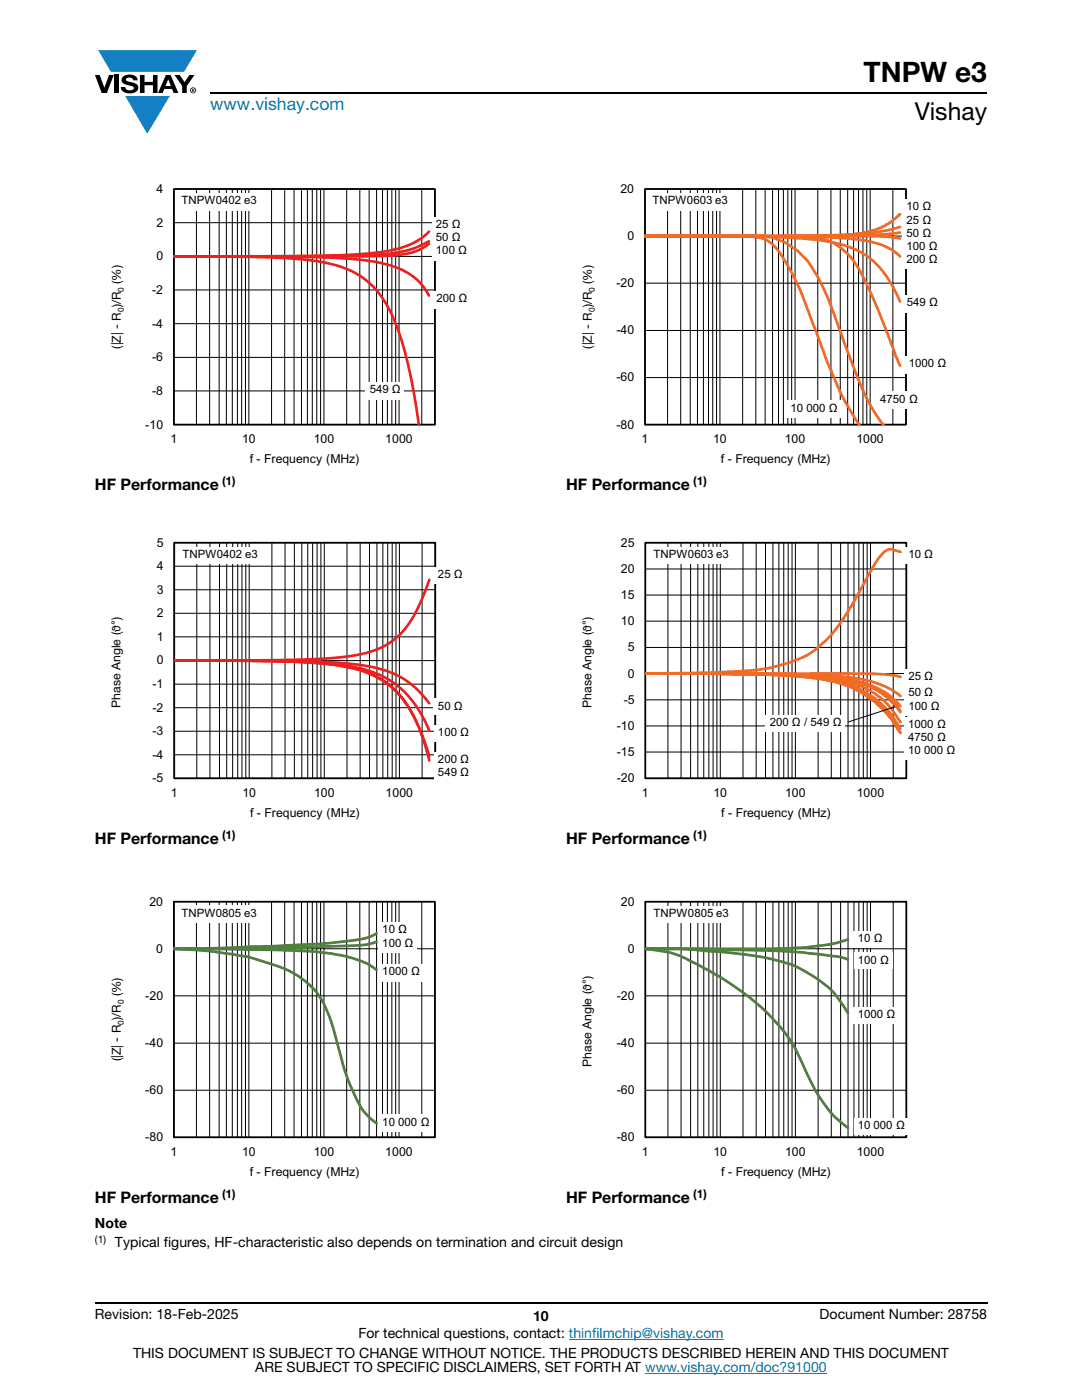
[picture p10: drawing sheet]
<svg xmlns="http://www.w3.org/2000/svg" width="216mm" height="279mm" viewBox="0 0 216 279" stroke-linecap="round" stroke-linejoin="round" font-family="sans-serif">
<g fill="#147fc3">
<path d="M19.6 10h19.7l-2.6 4.3h-1.1h-13.5z"/>
<path d="M25 19.2h8.9l-4.5 7.5z"/>
</g>
<g fill="#000">
<path d="M18.9 15h1l.9 2.5 1-2.5h.9l-1.4 3.6h-1zM22.9 15h.9v3.6h-.9zM24.6 15.3a2.1 2.1 0 0 1 2.8 .3l.1 .4h-.9a.79 .79 0 0 0-.7-.5 .79 .79 0 0 0-.8 .4l.3 .3 1 .2a1.08 1.08 0 0 1 1.2 1 1.08 1.08 0 0 1-1.1 1.2 1.73 1.73 0 0 1-2.4-1.2h.9a.96 .96 0 0 0 .8 .6 .96 .96 0 0 0 .9-.4 1.31 1.31 0 0 0-1.2-.6 1.03 1.03 0 0 1-1.1-.6 1.03 1.03 0 0 1 .2-1.1zM27.9 15h.9v1.3h1.7v-1.3h.9v3.6h-.9v-1.6h-1.7v1.6h-.9zM34.8 15h1.1l.9 1.4 1-1.4h1l-1.5 2.2v1.4h-.9v-1.4z"/>
<path d="M33.6 15.9l.5 1.3h-1.1zM33.1 15l-1.6 3.6h1l.3-.8h1.5l.3 .8h1l-1.6-3.6z"/>
<path d="M38.4 17.8h.2v.2h-.2zM38.3 17.7v.7h.1v-.3l.4 .3-.2-.3 .2-.2-.1-.2z"/>
<path d="M38.1 18a.46 .46 0 0 1 .9 0 .46 .46 0 0 1-.9 0zM37.9 18a.6 .6 0 0 0 1.2 0 .6 .6 0 0 0-1.2 0z"/>
</g>
<path d="M42 18.6h155M18.9 260h178.1" fill="none" stroke="#000" stroke-width=".36"/>
<path d="M113.5 267.3h30.9M128.7 274h36.3" fill="none" stroke="#007ec4" stroke-width=".2"/>
<g fill="none" stroke="#000" stroke-width=".2">
<path d="M34.7 37.7h52.1v47h-52.1zM39.2 37.7v47M41.8 37.7v47M43.7 37.7v47M45.2 37.7v47M46.4 37.7v47M47.4 37.7v47M48.2 37.7v47M49 37.7v47M49.7 37.7v47M54.2 37.7v47M56.8 37.7v47"/>
<path d="M58.7 37.7v47M60.2 37.7v47M61.3 37.7v47M62.3 37.7v47M63.2 37.7v47M64 37.7v47M64.6 37.7v47M69.2 37.7v47M71.8 37.7v47M73.7 37.7v47M75.1 37.7v47M76.3 37.7v47"/>
<path d="M77.3 37.7v47M78.2 37.7v47M79 37.7v47M79.6 37.7v47M84.2 37.7v47M34.7 57.9h52.1M34.7 51.2h52.1M34.7 44.4h52.1M34.7 78h52.1M34.7 71.3h52.1M34.7 64.6h52.1"/>
</g>
<path d="M34.7 37.7h52.1v47h-52.1z" fill="none" stroke="#000" stroke-width=".35"/>
<path d="M34.7 51.2l27.8 .1 6.7 .3 4.8 .5 4 .9 1.8 .7 1.5 .7 1.3 .9 1.1 1 1 1.2 .9 1.5M34.7 51.2l17.4 .1 9 .6 3.5 .5 3 .7 2.5 1 2.2 1.2 2 1.7 1.8 2.2 1.6 2.5 1.5 3.4 1.3 3.9 1.1 4.3 1 5.3 1 6.5M85.6 46.2l-2 1.7-2.5 1.2-3.3 .9-4 .6-4.8 .3-6.5 .2-27.8 .1M85.6 48.6l-1.4 1-1.7 .7-2.1 .5-2.8 .2-7.6 .2h-35.3M85.6 48.2l-2.8 1.3-1.9 .6-2.9 .5-3.6 .3-10.8 .2-28.9 .1" fill="none" stroke="#ee1f23" stroke-width=".53"/>
<g fill="#fff">
<path d="M35.4 38.5h16.7v3.5h-16.7z"/>
<path d="M86.2 43.3h7.7v8.7h-7.7z"/>
<path d="M72.9 76.3h7.7v3.4h-7.7z"/>
<path d="M86.2 58.1h7.7v3.4h-7.7z"/>
</g>
<g fill="none" stroke="#000" stroke-width=".2">
<path d="M34.8 108.3h52.1v47h-52.1zM34.8 117.7h52.1M34.8 113h52.1M39.3 108.3v47M41.9 108.3v47M43.8 108.3v47M45.2 108.3v47M46.4 108.3v47M47.4 108.3v47M48.3 108.3v47M49 108.3v47M49.7 108.3v47"/>
<path d="M54.3 108.3v47M56.9 108.3v47M58.7 108.3v47M60.2 108.3v47M61.4 108.3v47M62.4 108.3v47M63.3 108.3v47M64 108.3v47M64.7 108.3v47M69.2 108.3v47M71.9 108.3v47M73.7 108.3v47"/>
<path d="M75.2 108.3v47M76.4 108.3v47M77.4 108.3v47M78.3 108.3v47M79 108.3v47M79.7 108.3v47M84.2 108.3v47M34.8 136.5h52.1M34.8 131.8h52.1M34.8 127.1h52.1M34.8 122.4h52.1M34.8 150.6h52.1"/>
<path d="M34.8 145.9h52.1M34.8 141.2h52.1"/>
</g>
<path d="M34.8 108.3h52v47h-52z" fill="none" stroke="#000" stroke-width=".35"/>
<path d="M85.7 115.7l-2.4 5.9-1.1 1.9-1.3 1.9-1.4 1.6-1.7 1.3-1.7 .9-2.1 .8-4.6 1-6.5 .5-9.6 .3h-18.5M34.8 131.8l26.9 .2 6.3 .3 4.9 .6 3.9 .9 3.3 1.4 1.5 1 1.4 1.2 2.7 3M34.8 131.8l17 .1 9.4 .2 6.6 .5 4.8 1 2.1 .7 2.1 .9 1.8 1.1 1.7 1.4 1.5 1.6 1.5 2 1.2 2.1 1.2 2.4M34.8 131.8l17.5 .1 9.4 .3 6.5 .7 2.7 .6 2.1 .7 2.3 1 1.9 1.2 1.7 1.5 1.7 1.9 1.3 2.1 1.4 2.5 1.2 3.1 1.2 3.4M34.8 131.8l17.9 .1 9.2 .3 6.6 .7 2.7 .6 2.3 .8 2.2 1 2 1.4 1.8 1.6 1.4 1.8 1.3 2.2 1.4 2.9 1 2.9 1.1 3.7" fill="none" stroke="#ee1f23" stroke-width=".53"/>
<g fill="#fff">
<path d="M35.6 109.2h16.7v3.4h-16.7z"/>
<path d="M86.6 150h7.7v6h-7.7z"/>
<path d="M86.6 144.7h7.7v3.4h-7.7z"/>
<path d="M86.6 139.4h6.4v3.4h-6.4z"/>
<path d="M86.6 113.2h6.4v3.4h-6.4z"/>
</g>
<g fill="none" stroke="#000" stroke-width=".2">
<path d="M128.7 37.7h52.1v47h-52.1zM133.2 37.7v47M135.8 37.7v47M137.7 37.7v47M139.2 37.7v47M140.4 37.7v47M141.4 37.7v47M142.2 37.7v47M143 37.7v47M143.7 37.7v47M148.2 37.7v47M150.8 37.7v47"/>
<path d="M152.7 37.7v47M154.2 37.7v47M155.3 37.7v47M156.3 37.7v47M157.2 37.7v47M158 37.7v47M158.6 37.7v47M163.2 37.7v47M165.8 37.7v47M167.7 37.7v47M169.1 37.7v47M170.3 37.7v47"/>
<path d="M171.3 37.7v47M172.2 37.7v47M173 37.7v47M173.6 37.7v47M178.2 37.7v47M128.7 56.5h52.1M128.7 47.1h52.1M128.7 75.3h52.1M128.7 66h52.1"/>
</g>
<path d="M128.7 37.7h52.1v47h-52.1z" fill="none" stroke="#000" stroke-width=".35"/>
<path d="M128.7 47.1h44.5l4 .2 2.4 .3M128.7 47.1l29 .1 11.1 .4 3.9 .4 2.8 .7 2.2 1 1.9 1.5M128.7 47.1l18 .1 9.4 .2 6.4 .4 4.8 .8 2.3 .7 1.8 .8 1.7 1.1 1.4 1.1 1.4 1.5 1.3 1.8 1.3 2.2 1.1 2.4M128.7 47.1h31.2l3.2 .4 1.8 .4 1.2 .5 1.6 1 1.6 1.5 1.2 1.4 1.2 1.9 2.9 6.2 5 12.6M128.7 47.1l24.2 .1 1.2 .2 2.4 .9 2.7 1.8 2.1 2.1 2.6 4.4 1.6 3.7 3.7 10 2.8 7.1 2 4 2.4 3.7M128.7 47.1l20.4 .1 3.2 .4 .8 .4 1 .7 1 1.1 1.1 1.6 2.8 5.1 1.1 2.5 5.1 13.4 2.5 5.9 2.5 4.5 1.5 2.3M179.6 42.8l-1.9 1.6-1.8 1-2.1 .8-3.5 .5-6.9 .4h-34.7M179.6 45.3l-2.1 .6-2.7 .4-7.3 .6-11.3 .2h-27.5M179.6 46.4l-4.4 .4-7.3 .2-39.2 .1" fill="none" stroke="#f16b22" stroke-width=".53"/>
<g fill="#fff">
<path d="M129.4 38.5h16.7v3.5h-16.7z"/>
<path d="M180.1 39.8h7.7v13.8h-7.7z"/>
<path d="M180.5 71.1h9v3.4h-9z"/>
<path d="M180.1 58.9h7.7v3.4h-7.7z"/>
<path d="M156.9 80h10.9v3.4h-10.9z"/>
<path d="M174.8 78.2h9v3.4h-9z"/>
</g>
<g fill="none" stroke="#000" stroke-width=".2">
<path d="M128.8 108.3h52.1v47h-52.1zM128.8 118.8h52.1M128.8 113.5h52.1M133.3 108.3v47M135.9 108.3v47M137.8 108.3v47M139.2 108.3v47M140.4 108.3v47M141.4 108.3v47M142.3 108.3v47M143.1 108.3v47M143.7 108.3v47"/>
<path d="M148.3 108.3v47M150.9 108.3v47M152.7 108.3v47M154.2 108.3v47M155.4 108.3v47M156.4 108.3v47M157.3 108.3v47M158 108.3v47M158.7 108.3v47M163.2 108.3v47M165.9 108.3v47M167.7 108.3v47"/>
<path d="M169.2 108.3v47M170.4 108.3v47M171.4 108.3v47M172.3 108.3v47M173 108.3v47M173.7 108.3v47M178.2 108.3v47M128.8 139.7h52.1M128.8 134.4h52.1M128.8 129.2h52.1M128.8 124h52.1M128.8 150.1h52.1"/>
<path d="M128.8 144.9h52.1"/>
</g>
<path d="M128.8 108.3h52.1v47h-52.1z" fill="none" stroke="#000" stroke-width=".35"/>
<path d="M179.7 110.2l-2.2-.6-.7 .3-.8 .7-1.7 2.3-5 8.9-2.4 3.6-1.3 1.6-1.4 1.3-2.1 1.8-1.6 .9-2.5 1-2.6 .8-2.3 .6-2.4 .3-8.9 .5-13 .2M128.8 134.4h43.5l4.6 .2 2.8 .5M128.8 134.4l27.1 .1 6.6 .2 4.9 .3 4 .5 3.2 .7 2.7 1.2 2.4 1.5M128.8 134.4l26.8 .2 6.5 .2 5 .4 4.3 .8 3.2 1.1 2.7 1.6 2.4 2.2M128.8 134.4l26.7 .3 8 .4 3.9 .5 3.7 1 3.5 1.9 1.7 1.3 1 1 2.4 3.3M128.8 134.4l26.9 .2 6.7 .3 4.9 .5 4.1 .9 3.2 1.3 2.7 1.9 1.3 1.3 1.1 1.3M128.8 134.4l27.4 .2 6.8 .3 4.8 .4 3.9 .9 3.2 1.3 1.4 .8 1.3 1.1 2.1 2.5M128.8 134.4l26 .3 6.5 .4 5.3 .7 3.6 1.1 1.7 .8 2.6 1.6 1.6 1.4 1.7 1.8 1.9 2.9M128.8 134.4l15.7 .1 10.9 .2 7.7 .7 3.4 .7 3.7 1.2 2.1 1.2 2.2 1.5 2 2 1.3 1.4 1.9 2.8M128.8 134.4h14.2l11.6 .3 7.4 .5 4.5 .8 3.7 1.2 2.2 1.2 2 1.4 2.6 2.6 1 1.2 1.7 2.7" fill="none" stroke="#f16b22" stroke-width=".53"/>
<g fill="#fff">
<path d="M129.6 109.2h16.7v3.4h-16.7z"/>
<path d="M180.4 143.2h11v8.5h-11z"/>
<path d="M180.4 139.5h7.7v3.4h-7.7z"/>
<path d="M180.4 136.6h6.4v3.4h-6.4z"/>
<path d="M180.4 133.4h6.4v3.4h-6.4z"/>
<path d="M180.4 109.2h6.4v3.4h-6.4z"/>
<path d="M152.7 142.7h16v3.4h-16z"/>
</g>
<g fill="none" stroke="#000" stroke-width=".2">
<path d="M178.6 141.1l-9.4 3M34.7 179.9h52.1v47.1h-52.1zM39.2 179.9v47.1M41.8 179.9v47.1M43.7 179.9v47.1M45.2 179.9v47.1M46.4 179.9v47.1M47.4 179.9v47.1M48.2 179.9v47.1M49 179.9v47.1M49.7 179.9v47.1M54.2 179.9v47.1"/>
<path d="M56.8 179.9v47.1M58.7 179.9v47.1M60.2 179.9v47.1M61.3 179.9v47.1M62.3 179.9v47.1M63.2 179.9v47.1M64 179.9v47.1M64.6 179.9v47.1M69.2 179.9v47.1M71.8 179.9v47.1M73.7 179.9v47.1M75.1 179.9v47.1"/>
<path d="M76.3 179.9v47.1M77.3 179.9v47.1M78.2 179.9v47.1M79 179.9v47.1M79.6 179.9v47.1M84.2 179.9v47.1M34.7 198.7h52.1M34.7 189.3h52.1M34.7 217.6h52.1M34.7 208.2h52.1"/>
</g>
<path d="M34.7 180h52.1v47h-52.1z" fill="none" stroke="#000" stroke-width=".35"/>
<path d="M34.7 189.4l20.1 .2 7.5 .3 3 .3a22.8 22.8 0 0 1 9.1 2.8l.7 .6M34.7 189.4l6.2 .3 6 .8a30.8 30.8 0 0 1 7.8 2.1 16 16 0 0 1 11.4 11.3l.5 1.7a64.6 64.6 0 0 0 4.9 14.5 11.2 11.2 0 0 0 3.6 4.1M75.1 186.3a15.7 15.7 0 0 1-6.8 1.6l-4.6 .5-8.9 .4-11.8 .4-8.3 .2M75.1 188a22.9 22.9 0 0 1-7.8 .8l-7.8 .3-24.8 .3" fill="none" stroke="#4e823b" stroke-width=".53"/>
<g fill="#fff">
<path d="M35.4 180.8h16.7v3.4h-16.7z"/>
<path d="M75.5 184.1h7.7v6h-7.7z"/>
<path d="M75.5 192.4h9v3.4h-9z"/>
<path d="M75.5 222.5h11v3.4h-11z"/>
</g>
<g fill="none" stroke="#000" stroke-width=".2">
<path d="M128.8 179.9h52.1v47.1h-52.1zM133.3 179.9v47.1M135.9 179.9v47.1M137.8 179.9v47.1M139.2 179.9v47.1M140.4 179.9v47.1M141.4 179.9v47.1M142.3 179.9v47.1M143.1 179.9v47.1M143.7 179.9v47.1M148.3 179.9v47.1M150.9 179.9v47.1"/>
<path d="M152.7 179.9v47.1M154.2 179.9v47.1M155.4 179.9v47.1M156.4 179.9v47.1M157.3 179.9v47.1M158 179.9v47.1M158.7 179.9v47.1M163.2 179.9v47.1M165.9 179.9v47.1M167.7 179.9v47.1M169.2 179.9v47.1M170.4 179.9v47.1"/>
<path d="M171.4 179.9v47.1M172.3 179.9v47.1M173 179.9v47.1M173.7 179.9v47.1M178.2 179.9v47.1M128.8 198.7h52.1M128.8 189.3h52.1M128.8 217.6h52.1M128.8 208.2h52.1"/>
</g>
<path d="M128.8 180h52.1v47h-52.1z" fill="none" stroke="#000" stroke-width=".35"/>
<path d="M128.8 189.4h10.8l17.1 .4 3.5 .3 7.2 .8 1.8 .6M128.8 189.4h7.5l7.4 .5 8 1 3.7 .9a23.5 23.5 0 0 1 11.5 7l2.3 3.4M128.8 189.4l.6 .1a20 20 0 0 1 9.5 2.8l3 1.6a45.6 45.6 0 0 1 16 14l1.8 3.4a39.3 39.3 0 0 0 7 11.7l2.5 2.1M169.2 187.5a38.8 38.8 0 0 1-9.8 1.7l-6.6 .2h-24" fill="none" stroke="#4e823b" stroke-width=".53"/>
<g fill="#fff">
<path d="M129.6 180.8h16.7v3.4h-16.7z"/>
<path d="M170.3 201h9.1v3.4h-9.1z"/>
<path d="M170.3 190.1h7.8v3.4h-7.8z"/>
<path d="M170.3 185.8h6.5v3.4h-6.5z"/>
<path d="M170.3 223.1h11v3.4h-11z"/>
</g>
<text font-size="5.6" x="172.3" y="16.4">TNPW e3</text>
<text font-size="4.9" x="182.5" y="24">Vishay</text>
<text font-size="3.5" fill="#007ec4" x="42" y="21.9">www.vishay.com</text>
<g font-size="3.2">
<text x="18.9" y="97.8">HF Performance</text>
<text x="112.9" y="97.8">HF Performance</text>
<text x="18.9" y="168.3">HF Performance</text>
<text x="112.9" y="168.3">HF Performance</text>
<text x="18.9" y="240">HF Performance</text>
<text x="112.9" y="240">HF Performance</text>
</g>
<g font-size="2.8">
<text x="18.9" y="245">Note</text>
<text x="22.9" y="248.9">Typical figures, HF-characteristic also depends on termination and circuit design</text>
<text x="18.9" y="263.3">Revision: 18-Feb-2025</text>
<text x="106.4" y="263.6">10</text>
<text x="163.6" y="263.3">Document Number: 28758</text>
<text x="71.5" y="267.1">For technical questions, contact: thinfilmchip@vishay.com</text>
<text x="26.5" y="271">THIS DOCUMENT IS SUBJECT TO CHANGE WITHOUT NOTICE. THE PRODUCTS DESCRIBED HEREIN AND THIS DOCUMENT</text>
<text x="50.9" y="273.8">ARE SUBJECT TO SPECIFIC DISCLAIMERS, SET FORTH AT www.vishay.com/doc?91000</text>
</g>
<g font-size="2.5">
<text x="31.2" y="38.5">4</text>
<text x="123.8" y="38.5">20</text>
<text x="31.2" y="45.2">2</text>
<text x="125.2" y="47.9">0</text>
<text x="31.2" y="52">0</text>
<text x="30.4" y="58.7">-2</text>
<text x="123" y="57.3">-20</text>
<text x="30.4" y="65.4">-4</text>
<text x="24.1" y="69.6" transform="rotate(-90 24.1 69.6)">(|Z| - R )/R (%)</text>
<text x="118.1" y="69.6" transform="rotate(-90 118.1 69.6)">(|Z| - R )/R (%)</text>
<text x="123" y="66.7">-40</text>
<text x="30.4" y="72.1">-6</text>
<text x="123" y="76.1">-60</text>
<text x="30.4" y="78.8">-8</text>
<text x="29" y="85.5">-10</text>
<text x="34" y="88.5">1</text>
<text x="48.3" y="88.5">10</text>
<text x="62.6" y="88.5">100</text>
<text x="76.9" y="88.5">1000</text>
<text x="123" y="85.5">-80</text>
<text x="128" y="88.5">1</text>
<text x="142.3" y="88.5">10</text>
<text x="156.6" y="88.5">100</text>
<text x="170.9" y="88.5">1000</text>
<text x="49.8" y="92.4">f - Frequency (MHz)</text>
<text x="143.9" y="92.4">f - Frequency (MHz)</text>
<text x="31.3" y="113.8">4</text>
<text x="31.3" y="109.1">5</text>
<text x="123.9" y="109.1">25</text>
<text x="31.3" y="118.5">3</text>
<text x="123.9" y="119.6">15</text>
<text x="123.9" y="114.3">20</text>
<text x="31.3" y="123.2">2</text>
<text x="123.9" y="124.8">10</text>
<text x="31.3" y="127.9">1</text>
<text x="125.3" y="130">5</text>
<text x="30.4" y="137.3">-1</text>
<text x="31.3" y="132.6">0</text>
<text x="125.3" y="135.2">0</text>
<text x="24" y="141.3" transform="rotate(-90 24 141.3)">Phase Angle (ϑ°)</text>
<text x="30.4" y="142">-2</text>
<text x="118" y="141.3" transform="rotate(-90 118 141.3)">Phase Angle (ϑ°)</text>
<text x="124.4" y="140.5">-5</text>
<text x="30.4" y="146.7">-3</text>
<text x="123.1" y="145.7">-10</text>
<text x="30.4" y="151.4">-4</text>
<text x="123.1" y="150.9">-15</text>
<text x="30.4" y="156.1">-5</text>
<text x="34.1" y="159.1">1</text>
<text x="48.4" y="159.1">10</text>
<text x="62.7" y="159.1">100</text>
<text x="77" y="159.1">1000</text>
<text x="123.1" y="156.1">-20</text>
<text x="128.1" y="159.1">1</text>
<text x="142.4" y="159.1">10</text>
<text x="156.7" y="159.1">100</text>
<text x="171" y="159.1">1000</text>
<text x="49.9" y="163">f - Frequency (MHz)</text>
<text x="143.9" y="163">f - Frequency (MHz)</text>
<text x="29.8" y="180.8">20</text>
<text x="123.9" y="180.8">20</text>
<text x="31.2" y="190.2">0</text>
<text x="125.3" y="190.2">0</text>
<text x="29" y="199.6">-20</text>
<text x="123.1" y="199.6">-20</text>
<text x="29" y="209">-40</text>
<text x="123.1" y="209">-40</text>
<text x="24.1" y="211.8" transform="rotate(-90 24.1 211.8)">(|Z| - R )/R (%)</text>
<text x="118" y="212.9" transform="rotate(-90 118 212.9)">Phase Angle (ϑ°)</text>
<text x="29" y="218.4">-60</text>
<text x="123.1" y="218.4">-60</text>
<text x="29" y="227.8">-80</text>
<text x="123.1" y="227.8">-80</text>
<text x="34" y="230.7">1</text>
<text x="48.3" y="230.7">10</text>
<text x="62.6" y="230.7">100</text>
<text x="76.9" y="230.7">1000</text>
<text x="128.1" y="230.7">1</text>
<text x="142.4" y="230.7">10</text>
<text x="156.7" y="230.7">100</text>
<text x="171" y="230.7">1000</text>
<text x="49.8" y="234.6">f - Frequency (MHz)</text>
<text x="143.9" y="234.6">f - Frequency (MHz)</text>
</g>
<g font-size="2.5" fill="#fff">
<text x="182.9" y="54.2">1000</text>
<text x="89" y="140.4">100</text>
<text x="183" y="140.4">100</text>
<text x="89" y="156.1">10</text>
</g>
<g font-size="2.4">
<text x="44.3" y="96.8">(1)</text>
<text x="138.3" y="96.8">(1)</text>
<text x="44.3" y="167.4">(1)</text>
<text x="138.3" y="167.4">(1)</text>
<text x="44.3" y="239">(1)</text>
<text x="138.3" y="239">(1)</text>
</g>
<g font-size="2.3">
<text x="36.2" y="40.8">TNPW0402 e3</text>
<text x="130.2" y="40.8">TNPW0603 e3</text>
<text x="180.9" y="42">10 Ω</text>
<text x="87" y="45.5">25 Ω</text>
<text x="180.9" y="44.6">25 Ω</text>
<text x="180.9" y="47.2">50 Ω</text>
<text x="87" y="48.2">50 Ω</text>
<text x="87" y="50.8">100 Ω</text>
<text x="180.9" y="49.9">100 Ω</text>
<text x="180.9" y="52.5">200 Ω</text>
<text x="87.1" y="60.3">200 Ω</text>
<text x="181" y="61.1">549 Ω</text>
<text x="181.3" y="73.3">1000 Ω</text>
<text x="73.8" y="78.5">549 Ω</text>
<text x="157.7" y="82.2">10 000 Ω</text>
<text x="175.6" y="80.4">4750 Ω</text>
<text x="36.4" y="111.4">TNPW0402 e3</text>
<text x="130.4" y="111.4">TNPW0603 e3</text>
<text x="181.3" y="111.4">10 Ω</text>
<text x="87.4" y="115.5">25 Ω</text>
<text x="181.3" y="135.6">25 Ω</text>
<text x="87.4" y="141.6">50 Ω</text>
<text x="181.3" y="141.7">100 Ω</text>
<text x="181.3" y="138.8">50 Ω</text>
<text x="87.4" y="146.9">100 Ω</text>
<text x="153.6" y="144.9">200 Ω / 549 Ω</text>
<text x="181.2" y="145.3">1000 Ω</text>
<text x="181.2" y="147.9">4750 Ω</text>
<text x="87.4" y="152.2">200 Ω</text>
<text x="87.4" y="154.8">549 Ω</text>
<text x="181.2" y="150.5">10 000 Ω</text>
<text x="36.2" y="183">TNPW0805 e3</text>
<text x="130.4" y="183">TNPW0805 e3</text>
<text x="76.3" y="186.3">10 Ω</text>
<text x="76.3" y="188.9">100 Ω</text>
<text x="171.2" y="188">10 Ω</text>
<text x="76.3" y="194.6">1000 Ω</text>
<text x="171.2" y="192.3">100 Ω</text>
<text x="171.1" y="203.2">1000 Ω</text>
<text x="76.3" y="224.7">10 000 Ω</text>
<text x="171.1" y="225.3">10 000 Ω</text>
</g>
<text font-size="2.1" x="18.9" y="248.1">(1)</text>
<g font-size="1.7">
<text x="24.7" y="58.2" transform="rotate(-90 24.7 58.2)">0</text>
<text x="118.7" y="58.2" transform="rotate(-90 118.7 58.2)">0</text>
<text x="24.7" y="62.3" transform="rotate(-90 24.7 62.3)">0</text>
<text x="118.7" y="62.3" transform="rotate(-90 118.7 62.3)">0</text>
<text x="24.7" y="200.5" transform="rotate(-90 24.7 200.5)">0</text>
<text x="24.7" y="204.5" transform="rotate(-90 24.7 204.5)">0</text>
</g>
</svg>
